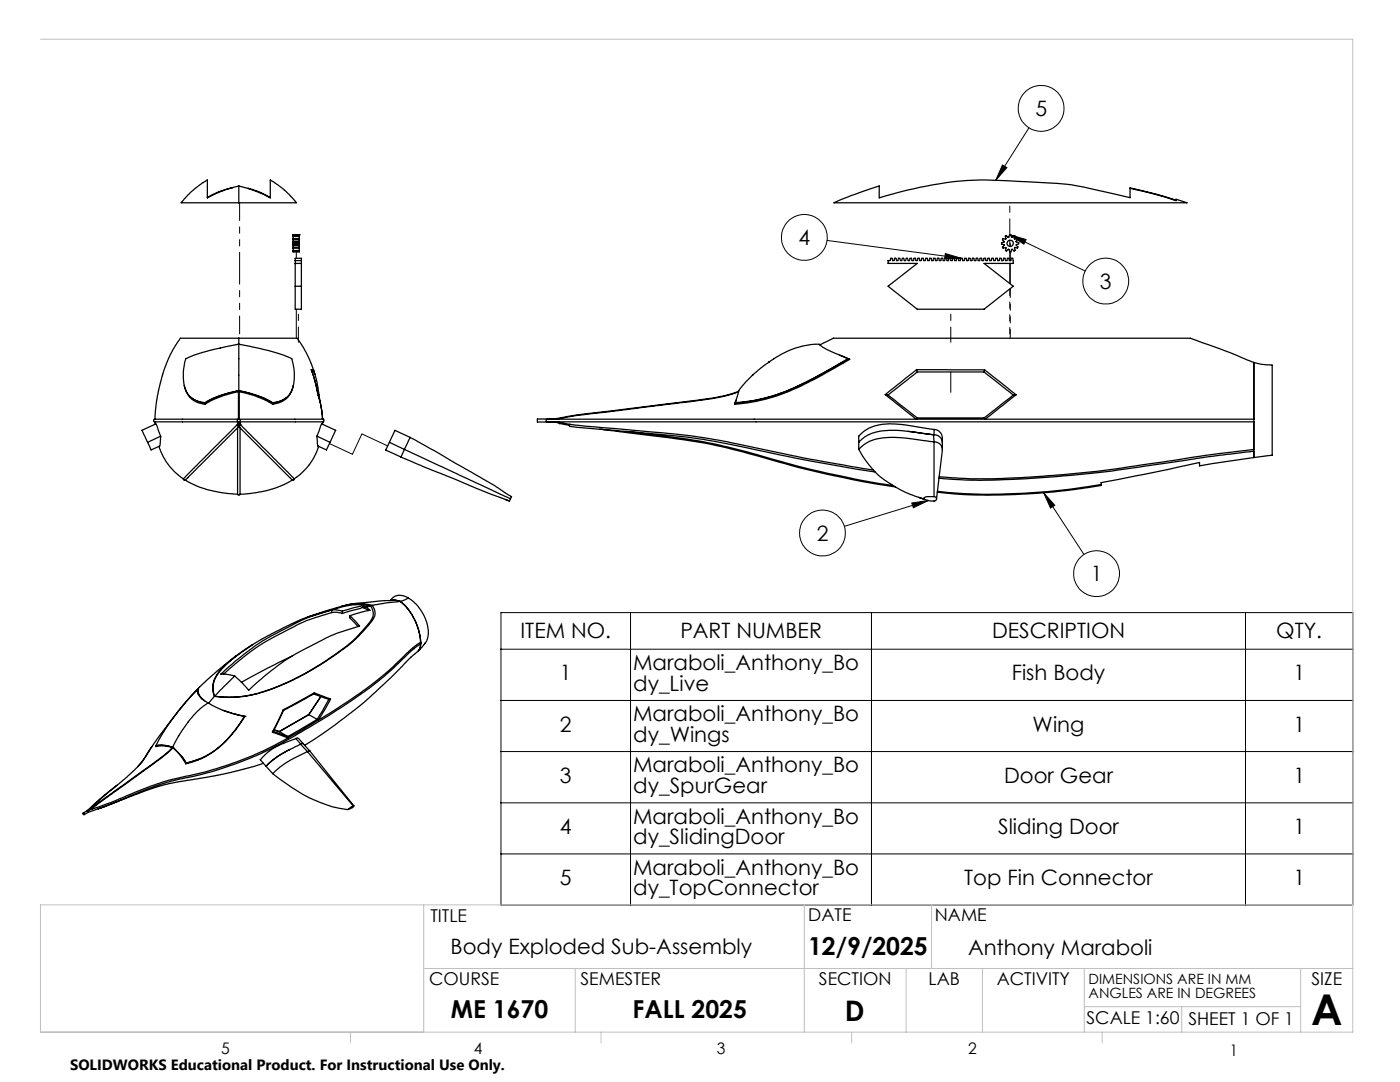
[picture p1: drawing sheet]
<svg xmlns="http://www.w3.org/2000/svg" width="279mm" height="216mm" viewBox="0 0 279 216" stroke-linecap="round" stroke-linejoin="round" font-family="sans-serif">
<g fill="none" stroke="#000" stroke-width=".25">
<path d="M41.4 39.5v-3.6l-1.5 1-1.9 1.5-1.8 2.1h11.5M46.2 37.5l-2.5 .7-2.3 1.2M46.2 37.5h.1M47.7 37.1l-3.8 1.2-2.5 1.2M47.7 37.1v3.4M47.7 37.1l3.2 1 3 1.4M49.5 37.6l.5 .1a13.1 13.1 0 0 1 3.9 1.7M53.9 39.5v-3.6l3 2.1 2.2 2.5h-11.4M225.5 37.6l4.7 1 4.5 1.4M58.5 48.2v.1M58.5 48.8v.2M58.5 46.8h.1"/>
<path d="M58.5 49v1.3h1.2v-1.3M58.5 46.8h1.2M58.5 48.3h1.2M58.5 48.4h1.2M58.5 46.8v1.4M58.5 48.3v.5M58.5 48.7h1.2M58.5 48.8h1.2M58.5 47.6h1.2M58.5 47.8h1.2M58.5 48.2h1.2M58.5 49h1.2"/>
<path d="M58.5 49.3h1.2M58.5 49.5h1.2M58.5 47h1.2M58.5 47.1h1.2M58.5 50h1.2M58.5 50.1h1.2M58.9 52.6h1.2M58.9 52h1.2M58.9 51.5h1.2v10.2h-1.2zM58.9 57.1h1.2M59.7 48.2v.1M59.7 48.8v.2"/>
<path d="M59.7 46.8h.1M59.7 46.8v1.4M59.7 48.3v.5M166.4 40.5l3.4-1.4 5.7-2v2.4a72.4 72.4 0 0 1 22.2-3.6l15.5 .9 3.1 .5 9.2 2.1v-1.8l4.7 1.1 4.5 1.3v-.2l2.2 .7zM177.2 52h.4l.2-.5h.2l.2 .5h.2l.1-.5h.3l.1 .5h.3l.1-.5h.3l.1 .5h.3l.1-.5h.2l.2 .5h.2l.2-.5h.2l.2 .5h.2l.1-.5h.3l.1 .5h.3l.1-.5h.3l.1 .5h.3l.1-.5h.3l.1 .5h.3l.1-.5h.3l.1 .5h.2l.1-.5h.3l.1 .5h.3l.1-.5h.3l.1 .5h.3l.1-.5h.3l.1 .5h.3l.1-.5h.3l.1 .5h.2l.2-.5h.2l.1 .5h.3l.1-.5h.3l.1 .5h.3l.1-.5h.3l.1 .5h.3l.1-.5h.3l.1 .5h.3l.1-.5h.2l.1 .5h.3l.1-.5h.3l.1 .5h.3l.1-.5h.3l.1 .5h.3l.1-.5h.3l.1 .5h.3l.1-.5h.2l.2 .5h.2l.1-.5h.3l.1 .5h.3l.1-.5h.3l.1 .5h.3l.1-.5h.3l.1 .5h.3l.1-.5h.2l.2 .5h.2l.1-.5h.3l.1 .5h.3l.1-.5h.3l.1 .5h.3l.1-.5h.3l.1 .5h.3l.1-.5h.3l.1 .5h.2l.1-.5h.3l.1 .5h.3l.1-.5h.3l.1 1.1h-5.8l5.8 4.5-5.8 4.6h-13.3l-5.9-4.6 5.9-4.5h-5.9zM200.2 47.6l.5 .1 .1-.1-.2-.5 .2-.1 .4 .4 .1-.1 .2-.5h.2l.2 .5 .4-.3 .3 .1-.2 .5h.6l.1 .2-.3 .4 .5 .2v.2l-.5 .2 .4 .5-.2 .2-.5-.1 .1 .6-.2 .1-.4-.4-.1 .1-.1 .5h-.3l-.2-.6-.4 .4-.2-.1 .1-.5h-.6l-.1-.2 .3-.4-.5-.2v-.3l.5-.2-.3-.4zM36.8 76.9l.3 1.2 .4 .6a4.1 4.1 0 0 0 3.4 1.9M38.2 79.4l.1 .1M38.3 79.5l1 .5 1.6 .4M47.6 78.2v5.4h.1M47.6 78.2a19.8 19.8 0 0 0-6.7 2.4M47.6 78.2h.1"/>
<path d="M47.7 67.5h10.6a1.19 1.19 0 0 1 1.6 .8l1.9 3.5 1.1 2.9M47.7 67.5h-10.8a1.03 1.03 0 0 0-1.4 .7l-1.8 3.2-1.3 3.4-1 4.1-.4 2.7-.1 2M47.7 68.7l-3.6 .7a34.3 34.3 0 0 0-7 2.2 8.8 8.8 0 0 0 .5 7.1l.1 .3a4.6 4.6 0 0 0 3.2 1.4M47.7 67.5v1.2M47.7 78.1h.1M47.7 78v.1M47.7 78a20 20 0 0 1 6.7 2.4M47.7 78a19.3 19.3 0 0 0-6.8 2.4M47.7 77.9l-3.1 .8a13.1 13.1 0 0 0-3.7 1.7M47.7 77.9l3.9 1.1 1.2 .5 1.6 .9M47.7 68.7l1.7 .3a39.9 39.9 0 0 1 8.8 2.6 8.8 8.8 0 0 1-.5 7.1l-.1 .3a4.6 4.6 0 0 1-3.2 1.4M47.7 68.7v9.2"/>
<path d="M47.7 77.9v.1M47.7 78.2v5.4M47.7 78.2a19.4 19.4 0 0 1 6.7 2.4M57.1 79.4l-1.4 .8-1.3 .2M58.5 76.9l-.3 1-.5 .9a4.2 4.2 0 0 1-3.3 1.8M62.1 73.8l.9 2.9 .5 2M62.1 73.8h.4M62.1 73.8l.8 2.4 .6 2.5M62.5 73.8l.6 2M62.5 73.8v.3l-.2 .1M63.1 75.8l.5 3M63.5 78.7v.1a17.2 17.2 0 0 1 .9 4.8"/>
<path d="M63.5 78.7l.5 1.8 .4 3.1M63.5 78.7h.1M63.6 78.8l.3 1.6M63.6 78.8h-.1M146.9 79.9l-.3 .7M147.4 78.2a66.8 66.8 0 0 1-13.9 2.4l-12.2 1.6a82.1 82.1 0 0 0-10.4 1.4M147.4 78.1l-1.2 .4a36.5 36.5 0 0 1-8.1 1.5l-23.2 2.8-4 .7v.1M153.5 72.2l-2.9 2.3a15.1 15.1 0 0 0-3.2 3.6l-.7 2.3M153.5 72.2h.1M163.6 68.8l1.5-.7a4 4 0 0 1 3-.6h69.2a135.9 135.9 0 0 1 12.9 4.8M167.6 70.9l1.9 .7M169.2 71.6l-1.5-.7a12.4 12.4 0 0 1-4.2-2.2 16.9 16.9 0 0 0-10 3.5"/>
<path d="M169.2 71.6a70.1 70.1 0 0 1-15.5 7.5l-3.2 .8-3.8 .5M169.2 71.6h.1M169.3 71.6l.3 .1-1.9 1.1a66 66 0 0 1-14.3 6.7l-4.3 .9-2.5 .2 .2-.2M169.3 71.6l-2 1.2a56.5 56.5 0 0 1-15.6 6.9l-4.9 .7M176.7 78.7l6.1 4.9M176.7 78.7l.5 .1M177.2 78.8l5.9 4.6M182.9 73.8h13.6M182.9 73.8l-6.2 4.9M182.9 73.8l.2 .4M183.1 74.2l-5.9 4.6M183.1 74.2h13.3"/>
<path d="M196.4 74.2l5.8 4.6M196.5 73.8l6.3 5M196.5 73.8l-.1 .4M202.8 78.8l-6.2 4.8M202.8 78.8h-.6l-5.8 4.6M250.2 72.3l1.6 .4 2.1 .1v18l-3.7 .5M250.2 72.3v11.3M30.9 83.6h.1M30.9 84.2h.1M30.9 83.6h16.7M30.9 84.2h16.7M30.9 83.6l-.1 .1a.25 .25 0 0 0-.1 .3 .25 .25 0 0 0 .2 .2"/>
<path d="M30.9 84.2v.5M31.7 89.1l1 2.2 .8 1.3 1.4 1.6 1.7 1.3M32.1 87l-.2 2-1.7 .8-.7-1.5M32.1 87l-1-2.4-2.8 1.3 1.2 2.4M32.1 87l-2.6 1.3M36.6 95.5l.1 .3h.3M37 95.8l1.6 .9 2.1 .8a27.7 27.7 0 0 0 6.7 1.1M40.9 80.4h.1M40.9 80.4v.2M47.4 98.6a.26 .26 0 0 0 .3 .2 .26 .26 0 0 0 .2-.2M47.4 84.3v.4M47.4 84.7h.1"/>
<path d="M47.4 84.7l-10.8 10.8M47.4 84.3a.25 .25 0 0 0 .3 .2 .25 .25 0 0 0 .2-.2M47.4 84.7l.3 .2M47.4 84.7a.24 .24 0 0 0 0 .3 .24 .24 0 0 0 .3 .1M47.4 85.4v13.2M47.6 84.2l-.2 .1M47.6 84.2h.1M47.7 85.1l-10.7 10.7M47.7 85.1l10.6 10.7M47.7 85.1h.1M47.7 84.9v.2M47.7 84.2l.2 .1"/>
<path d="M47.8 84.2h16.6M47.8 83.6h16.6M47.9 84.7l10.8 10.8M47.9 84.7h.1M47.9 84.3v.4M47.9 84.7l-.2 .2M47.9 84.7a.25 .25 0 0 1 0 .2 .25 .25 0 0 1-.2 .2M47.9 85.4v13.2M54.4 80.4v.2M54.4 80.4h.1M58.3 95.8l-1.6 .9-3.2 1.1-2.5 .5-3.1 .3M58.7 95.5a.22 .22 0 0 1-.1 .3 .22 .22 0 0 1-.3 0"/>
<path d="M63.3 87l.1 2 1.8 .8 .7-1.5M63.3 87l.9-2.4 2.8 1.3-1.1 2.4M63.3 87l2.6 1.3M63.6 89.1l-.9 2.1-1 1.6-1.8 1.9-1.2 .8M64.3 83.6h.1M64.4 83.6a.27 .27 0 0 1 .3 .3 .27 .27 0 0 1-.4 .3M64.4 83.6h.1M64.4 84.2h.1M64.4 84.2v.5M77 89.8l3 1.4M77.7 88.3l-.7 1.5M77.7 88.3l3 1.4"/>
<path d="M80 91.2l16.9 7 4.8 1.8M80.7 89.7l-.7 1.5M80.7 89.7l21.2 9.8M81.8 87.3l16.7 9.5 3.6 2.3-.2 .4M81.8 87.3l-1.1 2.4M81.8 87.3l-3-1.4-1.1 2.4M100.9 99.7l.8 .3M101.9 99.5l-.2 .5M110.9 84.2l.8 .3M110.9 84.2h.1M110.9 84.2l.8 .1M110.9 83.6h.1"/>
<path d="M110.9 83.6h-3.7v.6h3.7M111.7 84.5l2 .4M111.7 84.3l2 .4M111.7 84.3v.2M119.7 85.7l5.4 .6a147 147 0 0 1 24.4 4.2 200.4 200.4 0 0 0 29.2 6.7M125.7 86.1a160.8 160.8 0 0 1 19.6 3.1l2.9 .8a221.3 221.3 0 0 0 30.1 6.9M146.7 80.4h.1M150.9 84.2h99.3M171.4 89.7a17.8 17.8 0 0 0 8.3 8.1l1.9 .8 2.6 .9M174.3 93.8a440 440 0 0 1-30.8-6 181.4 181.4 0 0 0-18.9-2.1l-7.6-.6a9.5 9.5 0 0 0-3.3-.3v.3l9.2 .8a224.3 224.3 0 0 1 20.7 2.4l2.2 .4a415.9 415.9 0 0 0 28.9 5.5M182.8 83.6h-73.3a.34 .34 0 0 0-.4 .1 .34 .34 0 0 0 0 .4l41.8 .1M182.8 83.6h13.8"/>
<path d="M183.1 83.4l-.3 .2M183.1 83.4h13.3M183.4 99.2l1.1 .5M186.3 86.7l-2.9-.3a20.6 20.6 0 0 0-9.5 .1l-1.4 .7-1.1 1.1M186.3 86.7a1.63 1.63 0 0 1 1.8 1.6M186.3 86.7l.1 1.5M186.4 88.2a1.57 1.57 0 0 1 1.7 1.7l-1.2 9.7M186.4 99.1h-.7a1.72 1.72 0 0 0-1.5 .4M186.4 88.2l-.4-.1a38.5 38.5 0 0 0-10.3-.6l-1.1 .2-1.5 .6-1.7 1.4M186.4 99.1a.44 .44 0 0 1 .5 .4 .44 .44 0 0 1-.5 .5l-.8-.1-1.4-.4M186.4 85.7v1l-5.1-.6M186.4 85.7a48.5 48.5 0 0 0-9.8-1.1 7 7 0 0 0-5.2 2.4v2.7"/>
<path d="M186.4 85.7a1.75 1.75 0 0 1 1.7 1.7v.9M186.4 88.2v10.9M187.1 98a125.1 125.1 0 0 0 32.6-1.3v.2l-5 .7-5.9 .7a115.3 115.3 0 0 1-21.8-.1M188.1 88.3v1.4M196.4 83.4l.2 .2M196.6 83.6h53.6M250.2 89.7v.3l-7.6 .9-7.4 1.1a256.8 256.8 0 0 1-41.6 3.8l-6.2-.4M250.2 90.1v1.2M250.2 84.2v5.5M250.2 83.6v.6M250.2 89.7l-9.7 1.2-6.5 1a276.9 276.9 0 0 1-27.1 3.2 113.5 113.5 0 0 1-19.5 0M250.2 91.3l-10.8 1.7v-.7l-9.3 2-10.4 2v.4"/>
<path d="M78 119.8l.8-.1 1.1 .3M78.1 119.8l-7.2 .6-2.7 .6M81.5 119.3a8.2 8.2 0 0 1 3.8 8l-.5 1.1-1.3 1.5M81.5 119.3a2.38 2.38 0 0 0-3.6 .5M81.5 119.3l-1.6 .7M39.4 137.6a45 45 0 0 0-8.2 11.2M39.4 137.6a3 3 0 0 0 2.2 2.7M39.4 137.6h.1M39.4 137.6h.2v.6l.3 .7 .6 .6M39.4 137.6l.2 .9M39.5 137.6h-.1M40.1 139.2l.8 .6"/>
<path d="M42.8 139l-1.2 1.3M46.8 134.9l-3.9 4M47.2 130.8l-4.2 3.4-3.9 3.7-2.6 2.9-2.5 3.1-2.4 3.1-2.8 4.5-1 1.2-2.5 2.3-5.1 4.3-2.1 2.1M50.4 128.7a22.5 22.5 0 0 0-7.2 6 4.6 4.6 0 0 0-.4 4.3M58.3 130.9l-4.9 2.4-5.2 2.8M62.6 138.5l3 1.1M62.7 138.3v.1l-6.1 3.3M62.7 138.3l3.3 1.2M62.7 138.3l-6.1 3.3M64 139l-2.4 3.6M65.6 139.6h.1M65.6 139.6l-2.3 3.9"/>
<path d="M66 139.5l-2.5 4.2M66 139.5l-.4 .1M66.2 121.7h1l1.1 .3M66.2 121.7a39.1 39.1 0 0 0-10.1 4.2 49.4 49.4 0 0 0-12 8.6h.8l1.9 .4M66.2 122.2a52.1 52.1 0 0 0-16.3 7.9l-5.3 4.4M66.2 122.2h1l1.1 .2M66.2 121.7v.5M68.3 122v.4M69.8 122.9l2 2a41 41 0 0 0-10.7 4.5 46 46 0 0 0-11.5 8.3l-2.8-2.8M69.8 122.9v.4l1.6 1.7M72.2 121.2l.5 .1M72.4 120.9l-4.1 1.1"/>
<path d="M72.4 120.9l.6 .2M72.4 121.1l-.5 .3-3.6 1M72.4 120.9v.2M72.4 121.1l1.2 .7M73 121.1l.8 .7-4 1.1M73.4 121.7l.1 .1M74 120.9a15.6 15.6 0 0 0-8.2 .9l-4.4 1.3-4.1 1.8-5 2.6-4.7 3.1a14.1 14.1 0 0 0-4.8 5.1l-.3 1.6 .4 1.6M74 120.9l-1 .2M74 120.9a2.64 2.64 0 0 1-.6 3.7 29.7 29.7 0 0 1-8.3 7.2 44.4 44.4 0 0 1-16.4 7.1 24 24 0 0 1-5.8 0M74.3 120.8a2.49 2.49 0 0 1-.4 3.6 29.3 29.3 0 0 1-8 6.9 44.9 44.9 0 0 1-16.9 7.6 24.4 24.4 0 0 1-6.2 .1M74.3 120.8a12.3 12.3 0 0 0-7.7 .6l-5.4 1.8M79.9 120a11.6 11.6 0 0 1 4.1 8.1"/>
<path d="M79.9 120l-5.6 .8M83.5 129.9l-1.6 1.3-3.9 4.1-6.1 5.5-6.3 4.8-4.8 3.1M84 128.1v.3l-1.6 1.2-3.9 3.8-4.6 3.8a134 134 0 0 1-23.1 13.7l-2.9 1.2a79.4 79.4 0 0 1-13.8 3.8 167.8 167.8 0 0 0-13.4 5.1l-3.1 1.1M84 128.5l-.2 1-.3 .4M84 128.1l-1.6 1.1-1.9 1.8a75.4 75.4 0 0 1-15.8 12l-1.2 .7M23.4 156.7l-3.5 2.8-2.5 2.3M30.3 149l-1.7 2.7-1.1 1.3M31.2 148.8l-.1 .1M31.2 148.8l1.3-.1 2 .4M31.2 148.8h.1M31.2 148.8l-.1 .2a6 6 0 0 1 3.3 .2M31.2 148.8a6.5 6.5 0 0 1 2.8 .2"/>
<path d="M34.4 149.2l-1.6 1.5-2.4 1.7-12.1 8.9M34.4 149.2l-.5 .7-1.8 1.4-13.7 10M34.4 149.2h.1M34.5 149.2h.1M34.5 149.2a10.4 10.4 0 0 1 2.6 3.2M34.5 149.1l1.7 1.8 .9 1.3M34.5 149.1v.1M36.3 151l.8 1.3M37.1 152.3v.1M37.1 152.2v.1M39.6 151.5l-2.5 .8M41.6 140.3a18.6 18.6 0 0 0-6.1 6.8l-1 2"/>
<path d="M41.6 140.3a24 24 0 0 0 7.2 2.7M44.6 141.7l4.3 1.2M48.8 143a19.6 19.6 0 0 1-9.2 8.5l-2.5 .7M48.9 142.9l-.9 1.3a18.1 18.1 0 0 1-10.5 8.1l-.4 .1M48.9 142.9h.1M48.9 142.9l-.1 .1M52.6 152.3l-3 .9-4.7 1.2-12.3 2.2-4.6 1.6-7.9 3M53.1 152.9l1.3 1.5M54.4 146.1l3.1 1.1M54.4 154.4a33.4 33.4 0 0 0 11.7 6.5l3.3 .6M54.5 145.9l2.9 1.1M54.7 145.6l1 .4"/>
<path d="M55.7 146l1.7 1M56.6 141.6l-2.2 4.5M56.6 141.6v.1M56.6 141.7l-2.2 4.4M57.4 147l.1 .2M57.4 147h.1M57.5 147.2a74 74 0 0 1-23.1 8.3l-2 .6-4.5 1.6-5.8 2.4-3.9 1.4-.6 .3v.3M57.9 149.5l-2.7 1.6-2.1 1.8M59 147.4l.5-.1 1 1.1M59 147.4l-1.4 .5a12 12 0 0 0-5.7 3.7l1.2 1.3M59 147.4l1 1.1M60 148.5l-4.5 2.3-2.4 2.1"/>
<path d="M60 148.5l1.3 1.5M60.5 148.3v.1M60.5 148.4l1.3 1.5M60.5 148.4l-.5 .1M61.3 150l-4.3 2.3-1.2 .8-1.4 1.3M61.3 150l9.2 10.8M61.6 142.6l-5.9 3.4M61.6 142.6l1.7 .9M61.8 149.9l8.8 10.9M61.8 149.9l-.5 .1M63.3 143.5l-5.9 3.5M63.3 143.5l.2 .2"/>
<path d="M63.3 143.5h.1M63.5 143.7l-6 3.5M17.4 161.8l-.8 .4M17.6 162.1l-.8 .5M18.3 161.3l-.9 .5M18.3 161.3v.1M18.4 161.3l-.1 .2M18.4 161.3l-.1 .1M19.6 161.4h.1M21.2 160.8l-1.6 .6M70.5 160.8l-1.1 .7M70.5 160.8h.1a1.22 1.22 0 0 1-1.2 .7"/>
<circle cx="201.6" cy="48.5" r=".63"/>
<circle cx="47.7" cy="83.9" r=".3"/>
<circle cx="16.7" cy="162.4" r=".15"/>
</g>
<path d="M201.5 66.6v-8.9" fill="none" stroke="#000" stroke-width=".2" stroke-dasharray="6.3 1.3 1.3 1.3 1.3 1.3" stroke-dashoffset="5.1"/>
<path d="M59.1 51.5v-1.3M201.5 56.5v-4M201.5 52v-1.8M201.5 49.1v-1.2M201.6 56.6v-4.1M201.6 52v-1.8M201.6 49.2v-.7M59.1 67.5v-5.8M189.7 78.3v-4.1M65.8 88.5l4.5 2.1M70.3 90.6l1.9-4M72.2 86.6l5.2 2.4" fill="none" stroke="#000" stroke-width=".2" stroke-dasharray="6.3 1.3 1.3 1.3 1.3 1.3"/>
<path d="M201.5 46.8v-6.4" fill="none" stroke="#000" stroke-width=".2" stroke-dasharray="6.3 1.3 1.3 1.3 1.3 1.3" stroke-dashoffset="3.2"/>
<path d="M201.6 67.5v-9.9" fill="none" stroke="#000" stroke-width=".2" stroke-dasharray="6.3 1.3 1.3 1.3 1.3 1.3" stroke-dashoffset="4.6"/>
<path d="M59.6 68.3v-6.6M189.7 68.3v-6.6" fill="none" stroke="#000" stroke-width=".2" stroke-dasharray="6.3 1.3 1.3 1.3 1.3 1.3" stroke-dashoffset="3.3"/>
<path d="M47.8 66.6v-26.2" fill="none" stroke="#000" stroke-width=".2" stroke-dasharray="6.3 1.3 1.3 1.3 1.3 1.3" stroke-dashoffset="2.8"/>
<g fill="none" stroke="#000" stroke-width=".2">
<path d="M200.1 32.9l.8 .5-2.2 2.6zM205.4 25.5l-6.7 10.5M165.1 48l26.8 3.5M188.7 50.6l3.2 .9-3.4 .1zM201.6 46.8l3.2 1-.5 .9zM201.6 46.8l15 7.3M185.3 99.9l-16.8 5.1M208.3 98.3l2.2 2.5-.8 .6zM208.3 98.3l8 12.3M182 100.4l3.3-.5-3 1.4zM100 122.2h170v58.4h-170zM100 129.5h170"/>
<path d="M100 139.8h170M125.8 122.2v58.4M173.9 122.2v58.4M248.6 122.2v58.4M100 150h170M100 160.2h170M100 170.4h170"/>
<circle cx="207.8" cy="21.6" r="4.6"/>
<circle cx="160.5" cy="47.4" r="4.6"/>
<circle cx="220.7" cy="56.1" r="4.6"/>
<circle cx="164.1" cy="106.4" r="4.6"/>
<circle cx="218.8" cy="114.5" r="4.6"/>
</g>
<g fill="none" stroke="#c0c0c0" stroke-width=".2">
<path d="M8.1 7.8h261.9v198.2h-261.9v-25.4h261.9M84.6 180.6v25.4M84.6 193.3h185.4M114.8 193.3v12.7M160.5 180.6v25.4M180.8 193.3v12.7M185.9 180.6v12.7M196.1 193.3v12.7M216.4 193.3v12.7M259.6 193.3v12.7M70 206v2.1M119.9 206v2.1"/>
<path d="M170 206v2.1M216.4 200.9h43.2M220 206v2.1M235.8 200.9v5.1"/>
</g>
<path d="M188.7 50.6l3.2 .9-3.4 .1zM200.1 32.9l.8 .5-2.2 2.6zM201.6 46.8l3.2 1-.5 .9zM208.3 98.3l2.2 2.5-.8 .6zM182 100.4l3.3-.5-3 1.4z" fill="#000"/>
<text font-size="8.5" x="261.7" y="204.6">A</text>
<text font-size="5.6" x="168.6" y="203.7">D</text>
<g font-size="4.9">
<text x="161.3" y="190.5">12/9/2025</text>
<text x="90" y="203.2">ME 1670</text>
<text x="126.3" y="203.1">FALL 2025</text>
</g>
<g font-size="4.2">
<text x="206.6" y="23.1">5</text>
<text x="159.4" y="48.9">4</text>
<text x="219.5" y="57.6">3</text>
<text x="163" y="107.9">2</text>
<text x="217.7" y="116">1</text>
<text x="103.9" y="127.4">ITEM NO.</text>
<text x="135.8" y="127.4">PART NUMBER</text>
<text x="198" y="127.4">DESCRIPTION</text>
<text x="254.7" y="127.4">QTY.</text>
<text x="111.7" y="135.8">1</text>
<text x="126.4" y="133.7">Maraboli_Anthony_Bo</text>
<text x="126.4" y="137.8">dy_Live</text>
<text x="201.9" y="135.8">Fish Body</text>
<text x="258.1" y="135.8">1</text>
<text x="126.4" y="143.9">Maraboli_Anthony_Bo</text>
<text x="111.7" y="146">2</text>
<text x="126.4" y="148">dy_Wings</text>
<text x="206.1" y="146">Wing</text>
<text x="258.1" y="146">1</text>
<text x="126.4" y="154.1">Maraboli_Anthony_Bo</text>
<text x="111.7" y="156.2">3</text>
<text x="126.4" y="158.2">dy_SpurGear</text>
<text x="200.4" y="156.2">Door Gear</text>
<text x="258.1" y="156.2">1</text>
<text x="111.7" y="166.4">4</text>
<text x="126.4" y="164.3">Maraboli_Anthony_Bo</text>
<text x="199.2" y="166.4">Sliding Door</text>
<text x="258.1" y="166.4">1</text>
<text x="126.4" y="168.5">dy_SlidingDoor</text>
<text x="111.7" y="176.6">5</text>
<text x="126.4" y="174.6">Maraboli_Anthony_Bo</text>
<text x="126.4" y="178.7">dy_TopConnector</text>
<text x="192.4" y="176.6">Top Fin Connector</text>
<text x="258.1" y="176.6">1</text>
<text x="89.9" y="190.4">Body Exploded Sub-Assembly</text>
<text x="193.2" y="190.5">Anthony Maraboli</text>
</g>
<g font-size="3.5">
<text x="85.9" y="183.9">TITLE</text>
<text x="161.3" y="183.8">DATE</text>
<text x="186.6" y="183.8">NAME</text>
<text x="85.6" y="196.5">COURSE</text>
<text x="115.9" y="196.5">SEMESTER</text>
<text x="163.4" y="196.5">SECTION</text>
<text x="185.3" y="196.5">LAB</text>
<text x="198.9" y="196.5">ACTIVITY</text>
<text x="261.7" y="196.5">SIZE</text>
<text x="216.8" y="204.4">SCALE 1:60</text>
<text x="237.2" y="204.4">SHEET 1 OF 1</text>
</g>
<g font-size="3.2">
<text x="44.2" y="210.4">5</text>
<text x="94.6" y="210.3">4</text>
<text x="143.1" y="210.4">3</text>
<text x="193.2" y="210.3">2</text>
<text x="245.4" y="210.6">1</text>
</g>
<text font-size="3" x="14" y="213.5">SOLIDWORKS Educational Product. For Instructional Use Only.</text>
<g font-size="2.8">
<text x="217.2" y="196.4">DIMENSIONS ARE IN MM</text>
<text x="217.2" y="199.2">ANGLES ARE IN DEGREES</text>
</g>
</svg>
